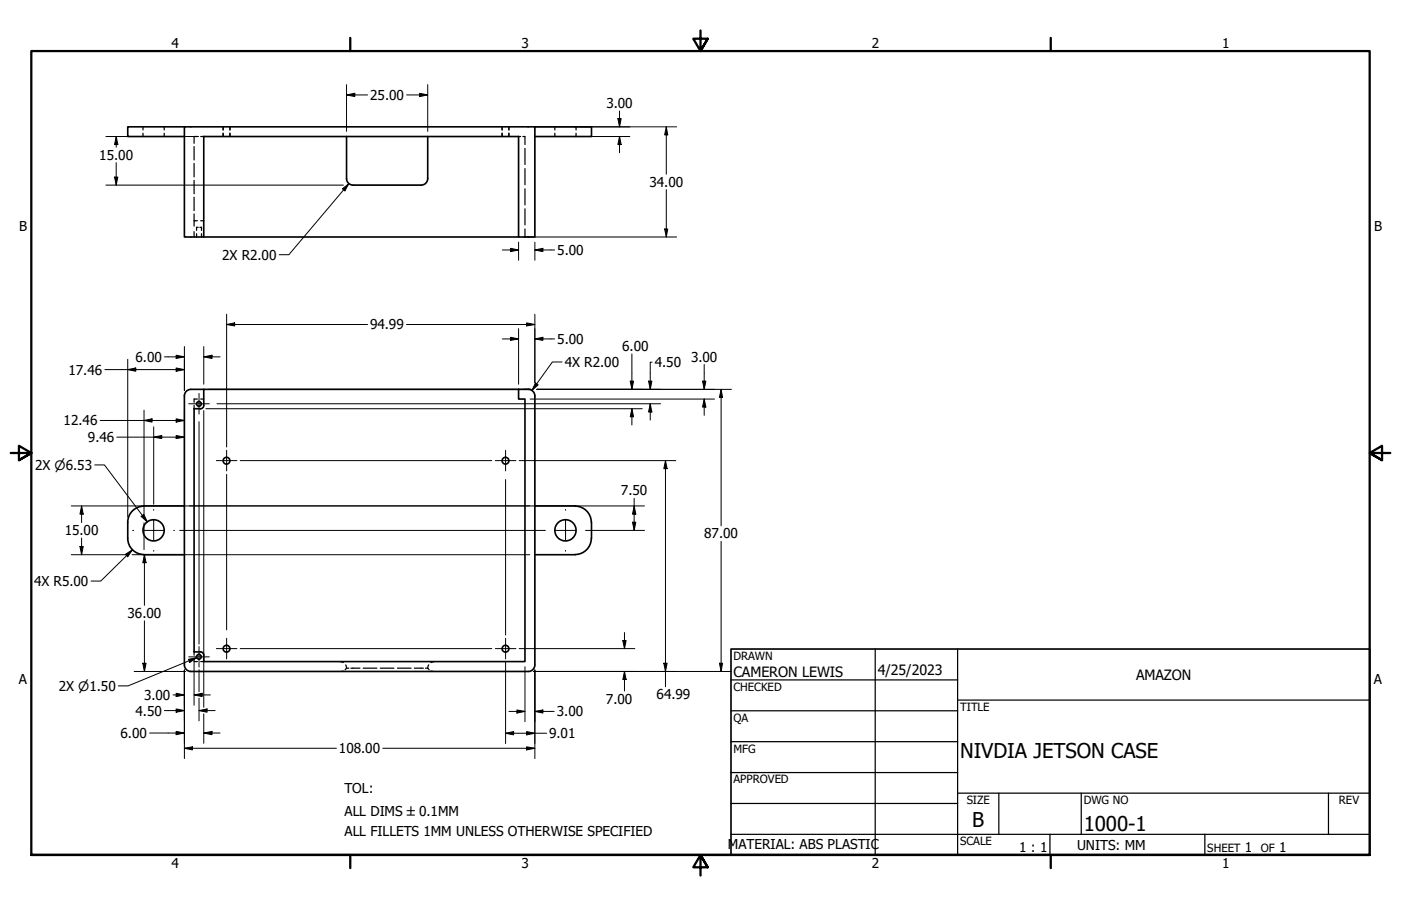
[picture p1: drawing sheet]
<svg xmlns="http://www.w3.org/2000/svg" width="432mm" height="279mm" viewBox="0 0 432 279" stroke-linecap="round" stroke-linejoin="round" font-family="sans-serif">
<!-- layer: Hidden (ANSI) -->
<g fill="none" stroke="#000" stroke-width=".38">
<path d="M44.1 39.1v1M50.6 39.1v1M68.8 39.1v1M70.9 39.1v1M154.7 39.1v1M156.8 39.1v1M171 39.1v1M177.5 39.1v1M44.1 41.1v1M50.6 41.1v1M59.8 45.2v4.1M59.8 50.4v4.1"/>
<path d="M59.8 55.6v4.2M60.8 42.1h-1v2.1M61.8 42.1h1M68.8 41.1v1M70.9 41.1v1M154.7 41.1v1M156.8 41.1v1M159.8 42.1h.7M161.2 42.1h.6v2.5M161.8 45.8v4.9M161.8 52v5M161.8 58.2v5"/>
<path d="M171 41.1v1M177.5 41.1v1M59.8 60.8v4.2M59.8 66v2.1M59.8 71.4v1.7M60.6 72.1v1M60.8 68.1h-1v1.6M61.1 70.1h-.5v1M61.6 70.1h.5v1M61.8 68.1h1M62.1 72.1v1M161.8 64.4v4.9"/>
<path d="M161.8 70.6v2.5M59.8 125v1M60.8 123.1h-1v1M61.8 123.1h1M59.8 201v1.1M59.8 203.1v.9h1M61.8 204h1M104.8 204l1 .3M105.8 206.9l-.7 .2M106.6 205l.2 1.1M106.8 206.1l-.4 .5M106.8 206.1h.7"/>
<path d="M108.1 206.1h2.8M112 206.1h4.1M117.2 206.1h4.2M122.5 206.1h4.2M127.7 206.1h2.8M131.1 206.1h.7M131.8 206.1l.5 .5M132.1 205l-.3 1.1M132.8 206.9l.7 .2M133.8 204l-1 .3"/>
</g>
<!-- layer: Visible (ANSI) -->
<g fill="none" stroke="#000" stroke-width=".51">
<path d="M56.8 39.1h-17.4v3h17.4M56.8 39.1h108v34h-5v-31h-97v31h-6zM164.8 39.1h17.5v3h-17.5M106.8 42.1v13a2 2 0 0 0 2 2M108.8 57.1h21M131.8 42.1v13a2 2 0 0 1-2 2M62.8 73.1h97M58.8 120.1h104a2 2 0 0 1 2 1.9v83.1a2 2 0 0 1-2 2h-104M58.8 120.1a2 2 0 0 0-2 2v82.9a2 2 0 0 0 2 2.1M61.8 126h-2v75h2M62.8 120.1v5a.98 .98 0 0 1-1 .9M159.8 120.1v3h2v80.9h-99v-1.9a.99 .99 0 0 0-1-1.1"/>
<path d="M44.4 156.1a5 5 0 0 0-5 5v5a5 5 0 0 0 5 4.9M44.4 156h12.4M164.8 156h12.5M177.3 156.1a5 5 0 0 1 4.9 5M44.4 171.1h12.4M164.8 171.1h12.5M182.2 166a5 5 0 0 1-4.9 5M182.3 161v5.1"/>
<circle cx="61.3" cy="124.6" r=".73"/>
<circle cx="69.8" cy="142.1" r="1.05"/>
<circle cx="155.8" cy="142.1" r="1.05"/>
<circle cx="47.3" cy="163.5" r="3.3"/>
<circle cx="174.3" cy="163.5" r="3.3"/>
<circle cx="61.3" cy="202.5" r=".73"/>
<circle cx="69.8" cy="200.1" r="1.05"/>
<circle cx="155.8" cy="200.1" r="1.05"/>
</g>
<!-- layer: Border (ANSI) -->
<path d="M107.9 11.7v4M215.9 9.4v6.3l-2.2-3.8h4.4l-2.2 3.8 2.2-3.8M323.8 11.7v4M3.3 139.7h6.4l-3.9-2.2v4.4l3.9-2.2-3.9 2.2M428.5 139.7h-6.4l3.9-2.2v4.4l-3.9-2.2 3.9 2.2M9.7 263.7v-248h412.4v248h-412.4h412.4M107.9 263.7v4M218.1 267.5l-2.2-3.8 2.2 3.8h-4.4l2.2-3.8v6.3M323.8 263.7v4" fill="none" stroke="#000" stroke-width=".7"/>
<!-- layer: Title (ANSI) -->
<g fill="none" stroke="#000" stroke-width=".38">
<path d="M225.3 209.7h69.8M225.3 219.2h69.8M269.7 200.2v63.5M295.1 215.9h127M295.1 200.2v63.5M225.3 228.7h69.8M225.3 238.3h69.8M225.3 257.3h196.8M225.3 247.8h69.8M295.1 244.6h127M307.8 244.6v12.7M323.6 257.3v6.4"/>
<path d="M333.2 244.6v12.7M371.3 257.3v6.4M409.4 244.6v12.7"/>
</g>
<path d="M225.3 200.2h196.8v63.5h-196.8z" fill="none" stroke="#000" stroke-width=".51"/>
<!-- layer: Dimension (ANSI) -->
<g fill="none" stroke="#000" stroke-width=".31">
<path d="M106.8 29.3l2.5-.5v1zM106.8 29.3h6.5M106.8 26.1v14.4M125.3 29.3h6.5M129.3 28.8l2.5 .5-2.5 .5zM131.8 26.1v14.4M164.4 39.1h44.1M190.4 36.6h1.1l-.6 2.5zM190.9 34.2v4.9M205.4 39.1l.4 2.5h-.9zM205.4 39.1v14.6M32.6 42.1h28.6"/>
<path d="M32.6 57.1h73.3M35.3 54.6h1l-.5 2.5zM35.8 42.1l.5 2.5h-1zM35.8 42.1v3.3M35.8 50.2v6.9M105.5 58.2l2-1.6-1.2 2.3zM107.5 56.6l-18.5 21.9h-3M178.9 42.1h15.2M190.9 42.1l.6 2.5h-1.1zM190.9 42.1v5M205.4 58.5v14.6M154.8 77.1h5"/>
<path d="M157.4 76.6l2.4 .5-2.4 .5zM159.8 74.7v5.6M161.4 73.1h47.1M164.8 77.1l2.5-.5v1zM164.8 74.7v5.6M164.8 77.1h6.1M204.9 70.6h.9l-.4 2.5zM69.8 96.9v41M162.3 99.6l2.5 .5-2.5 .4zM164.8 96.9v21.1M32.3 114h24.5M39.4 114l2.4-.5v1z"/>
<path d="M39.4 110.8v48.6M50.7 110h6.1M54.3 113.5l2.5 .5-2.5 .5zM54.3 109.5l2.5 .5-2.5 .6zM56.8 106.9v13.6M62.8 110l2.5-.5v1.1zM62.8 106.9v11.6M62.8 110h5M69.8 100.1l2.5-.5v.9zM69.8 100.1h43.5M125.3 100.1h39.5M154.8 104.5h5"/>
<path d="M157.4 104l2.4 .5-2.4 .5zM159.8 101.3v17.2M164.8 104.5l2.5-.5v1zM164.8 104.5h6.1M165 118.1l.9 .6-1.9 1.7zM173.2 111.6h-3l-6.2 8.8M194.2 117.5h1.1l-.5 2.6zM194.8 109.2v10.9M199.9 117.5h1l-.5 2.6zM201 111.7h-.6v8.4M216.5 117.5h1.1l-.6 2.6zM217 112.4v7.7"/>
<path d="M30.9 129.7h25.9M36 134.8h20.8M44.4 129.7l2.5-.5v1zM44.4 126.5v32.3M47.4 134.8l2.4-.5v1zM47.4 131.6v23.9M54.3 129.2l2.5 .5-2.5 .5zM54.3 134.3l2.5 .5-2.5 .5zM56.8 126.5v43M61.3 130v68.6M62.8 126.6v75.8M63.4 126h134.5"/>
<path d="M64.4 120.1h99.2M66.9 124.5h136.7M163.4 123.1h56.8M165.5 120.1h59.9M194.8 126l.5 2.5h-1.1zM194.8 126v5.1M200.4 124.5l.5 2.6h-1zM200.4 124.5v5M217 123.1l.6 2.4h-1.1zM217 123.1v5M222.2 120.1l.5 2.5h-1zM222.2 120.1v42.1"/>
<path d="M22 156h176.6M25.1 156l.6 2.6h-1.1zM25.1 156v5.2M29.2 143.4h3l13.2 17.6M43.5 159.3l.8-.7 1.1 2.4zM69.8 146.3v47.9M74 142h77.6M155.8 147.9v47.9M160 142h48.3M195.5 156l.5 2.6h-1.1zM195.5 153.7v9.9M205.1 142l.5 2.5h-1z"/>
<path d="M205.1 142v69.8M22 171.1h16.9M24.6 168.5h1.1l-.6 2.6zM25.1 165.9v5.2M38.7 170.9l2.1-1.4-1.4 2.2zM40.7 171.1h122.6M40.8 169.5l-9.7 9.7h-3M44.4 161.2v2.2M44.4 163.6v5.9M44.5 171.1l.5 2.4h-1zM44.5 171.1v15.6M55.4 163.6h112.4"/>
<path d="M180.7 163.6h17.9M194.9 161h1.1l-.5 2.6zM222.2 166.9v40.2M44.5 191.5v15.6M192 197.5h1l-.5 2.5zM192.5 195.1v4.9M41.3 207.1h15.9M44 204.5h1l-.5 2.6zM50.7 219.1h6.1M53.3 214.3h3.5M54.3 213.8l2.5 .5-2.5 .5zM54.3 218.6l2.5 .5-2.5 .5z"/>
<path d="M56.8 206.6v27.3M58.1 203.3l2.5-.5-2.1 1.5zM59.8 214.3l2.5-.5v1zM59.8 214.3h5M59.8 204.3v13.2M60.6 202.8l-21.1 8.7h-3.1M61.3 219.1l2.5-.5v1zM61.3 219.1h5M61.3 206.5v6.8M61.3 215.3v7M62.8 202.6v15.5M74 200h77.6"/>
<path d="M155.8 204.3v25M156.8 219.4h5M159.3 218.9l2.5 .5-2.5 .5zM160 200h35.6M161.8 205.6v17M164.4 207.1h61M164.8 219.4l2.5-.5v1zM164.8 206.6v27.3M164.8 219.4h6M192.5 207.1l.5 2.4h-1zM192.5 207.1v6M204.6 204.5h1l-.5 2.6z"/>
<path d="M221.7 204.5h1l-.5 2.6zM46.1 226.1h10.7M54.3 225.6l2.5 .5-2.5 .5zM56.8 230.8l2.5-.5v1zM56.8 230.8h46.9M62.8 226.1l2.5-.5v1zM62.8 226.1h5M62.8 220.2v9M118 230.8h46.8M155.8 226.1l2.5-.5v1zM155.8 226.1h12.7M162.3 230.3l2.5 .5-2.5 .5z"/>
<path d="M162.3 225.6l2.5 .5-2.5 .5z"/>
</g>
<g fill="#000">
<path d="M106.8 29.3l2.5-.5v1z" fill-rule="evenodd"/>
<path d="M129.3 28.8l2.5 .5-2.5 .5z" fill-rule="evenodd"/>
<path d="M190.4 36.6h1.1l-.6 2.5z" fill-rule="evenodd"/>
<path d="M35.3 54.6h1l-.5 2.5z" fill-rule="evenodd"/>
<path d="M35.8 42.1l.5 2.5h-1z" fill-rule="evenodd"/>
<path d="M105.5 58.2l2-1.6-1.2 2.3z" fill-rule="evenodd"/>
<path d="M190.9 42.1l.6 2.5h-1.1z" fill-rule="evenodd"/>
<path d="M205.4 39.1l.4 2.5h-.9z" fill-rule="evenodd"/>
<path d="M157.4 76.6l2.4 .5-2.4 .5z" fill-rule="evenodd"/>
<path d="M164.8 77.1l2.5-.5v1z" fill-rule="evenodd"/>
<path d="M204.9 70.6h.9l-.4 2.5z" fill-rule="evenodd"/>
<path d="M69.8 100.1l2.5-.5v.9z" fill-rule="evenodd"/>
<path d="M39.4 114l2.4-.5v1z" fill-rule="evenodd"/>
<path d="M54.3 113.5l2.5 .5-2.5 .5z" fill-rule="evenodd"/>
<path d="M54.3 109.5l2.5 .5-2.5 .6z" fill-rule="evenodd"/>
<path d="M62.8 110l2.5-.5v1.1z" fill-rule="evenodd"/>
<path d="M157.4 104l2.4 .5-2.4 .5z" fill-rule="evenodd"/>
<path d="M162.3 99.6l2.5 .5-2.5 .4z" fill-rule="evenodd"/>
<path d="M165 118.1l.9 .6-1.9 1.7z" fill-rule="evenodd"/>
<path d="M164.8 104.5l2.5-.5v1z" fill-rule="evenodd"/>
<path d="M194.2 117.5h1.1l-.5 2.6z" fill-rule="evenodd"/>
<path d="M199.9 117.5h1l-.5 2.6z" fill-rule="evenodd"/>
<path d="M216.5 117.5h1.1l-.6 2.6z" fill-rule="evenodd"/>
<path d="M44.4 129.7l2.5-.5v1z" fill-rule="evenodd"/>
<path d="M47.4 134.8l2.4-.5v1z" fill-rule="evenodd"/>
<path d="M54.3 129.2l2.5 .5-2.5 .5z" fill-rule="evenodd"/>
<path d="M54.3 134.3l2.5 .5-2.5 .5z" fill-rule="evenodd"/>
<path d="M194.8 126l.5 2.5h-1.1z" fill-rule="evenodd"/>
<path d="M200.4 124.5l.5 2.6h-1z" fill-rule="evenodd"/>
<path d="M217 123.1l.6 2.4h-1.1z" fill-rule="evenodd"/>
<path d="M222.2 120.1l.5 2.5h-1z" fill-rule="evenodd"/>
<path d="M25.1 156l.6 2.6h-1.1z" fill-rule="evenodd"/>
<path d="M43.5 159.3l.8-.7 1.1 2.4z" fill-rule="evenodd"/>
<path d="M195.5 156l.5 2.6h-1.1z" fill-rule="evenodd"/>
<path d="M205.1 142l.5 2.5h-1z" fill-rule="evenodd"/>
<path d="M24.6 168.5h1.1l-.6 2.6z" fill-rule="evenodd"/>
<path d="M38.7 170.9l2.1-1.4-1.4 2.2z" fill-rule="evenodd"/>
<path d="M44.5 171.1l.5 2.4h-1z" fill-rule="evenodd"/>
<path d="M194.9 161h1.1l-.5 2.6z" fill-rule="evenodd"/>
<path d="M192 197.5h1l-.5 2.5z" fill-rule="evenodd"/>
<path d="M44 204.5h1l-.5 2.6z" fill-rule="evenodd"/>
<path d="M54.3 213.8l2.5 .5-2.5 .5z" fill-rule="evenodd"/>
<path d="M54.3 218.6l2.5 .5-2.5 .5z" fill-rule="evenodd"/>
<path d="M58.1 203.3l2.5-.5-2.1 1.5z" fill-rule="evenodd"/>
<path d="M59.8 214.3l2.5-.5v1z" fill-rule="evenodd"/>
<path d="M61.3 219.1l2.5-.5v1z" fill-rule="evenodd"/>
<path d="M159.3 218.9l2.5 .5-2.5 .5z" fill-rule="evenodd"/>
<path d="M164.8 219.4l2.5-.5v1z" fill-rule="evenodd"/>
<path d="M192.5 207.1l.5 2.4h-1z" fill-rule="evenodd"/>
<path d="M204.6 204.5h1l-.5 2.6z" fill-rule="evenodd"/>
<path d="M221.7 204.5h1l-.5 2.6z" fill-rule="evenodd"/>
<path d="M54.3 225.6l2.5 .5-2.5 .5z" fill-rule="evenodd"/>
<path d="M56.8 230.8l2.5-.5v1z" fill-rule="evenodd"/>
<path d="M62.8 226.1l2.5-.5v1z" fill-rule="evenodd"/>
<path d="M155.8 226.1l2.5-.5v1z" fill-rule="evenodd"/>
<path d="M162.3 230.3l2.5 .5-2.5 .5z" fill-rule="evenodd"/>
<path d="M162.3 225.6l2.5 .5-2.5 .5z" fill-rule="evenodd"/>
</g>
<!-- layer: Center Mark (ANSI) -->
<g fill="none" stroke="#000" stroke-width=".31">
<path d="M58.2 124.5h6.3M61.3 121.3v6.4M69.8 138.9v6.3M155.8 138.9v6.3M47.4 157.1v.3M66.7 142h6.3M152.7 142h6.3M174.3 157.1v.3M40.9 163.6h.3M44.2 163.6h6.3M47.4 160.4v6.4M47.4 169.7v.3"/>
<path d="M53.5 163.6h.3M167.8 163.6h.3M171.1 163.6h6.4M174.3 160.4v6.4M174.3 169.7v.3M180.5 163.6h.2M61.3 199.4v6.3M69.8 196.8v6.4M155.8 196.8v6.4M58.2 202.6h6.3M66.7 200h6.3M152.7 200h6.3"/>
</g>
<g font-size="6.3">
<text x="295.9" y="233.6">NIVDIA JETSON CASE</text>
<text x="299.7" y="255.1">B</text>
<text x="334" y="256.4">1000-1</text>
</g>
<g font-size="4.4">
<text x="226.1" y="208.9">CAMERON LEWIS</text>
<text x="270.5" y="208.2">4/25/2023</text>
<text x="350.1" y="209.6">AMAZON</text>
</g>
<g font-size="4.2">
<text x="52.8" y="14.7">4</text>
<text x="160.8" y="14.7">3</text>
<text x="268.7" y="14.7">2</text>
<text x="376.7" y="14.7">1</text>
<text x="114.1" y="30.8">25.00</text>
<text x="186.9" y="33.4">3.00</text>
<text x="30.6" y="49.3">15.00</text>
<text x="200.2" y="57.6">34.00</text>
<text x="5.9" y="71.4">B</text>
<text x="423.5" y="71.4">B</text>
<text x="68.5" y="80.1">2X R2.00</text>
<text x="171.8" y="78.6">5.00</text>
<text x="114" y="101.6">94.99</text>
<text x="171.8" y="106">5.00</text>
<text x="41.8" y="111.6">6.00</text>
<text x="174.1" y="113.2">4X R2.00</text>
<text x="191.8" y="108.3">6.00</text>
<text x="201.8" y="113.2">4.50</text>
<text x="213" y="111.5">3.00</text>
<text x="21.1" y="115.5">17.46</text>
<text x="19.6" y="131.2">12.46</text>
<text x="27.1" y="136.3">9.46</text>
<text x="10.8" y="144.8">2X ⌀6.53</text>
<text x="191.4" y="152.8">7.50</text>
<text x="19.9" y="165.1">15.00</text>
<text x="217" y="166.1">87.00</text>
<text x="10.5" y="180.7">4X R5.00</text>
<text x="39.3" y="190.6">36.00</text>
<text x="5.8" y="211.1">A</text>
<text x="18.1" y="213">2X ⌀1.50</text>
<text x="44.4" y="215.8">3.00</text>
<text x="202.4" y="215.7">64.99</text>
<text x="423.4" y="211.1">A</text>
<text x="41.8" y="220.7">4.50</text>
<text x="171.6" y="220.9">3.00</text>
<text x="186.8" y="217">7.00</text>
<text x="37.1" y="227.6">6.00</text>
<text x="169.2" y="227.6">9.01</text>
<text x="104.5" y="232.3">108.00</text>
<text x="106.2" y="244.5">TOL:</text>
<text x="106.2" y="251.6">ALL DIMS ±0.1MM</text>
<text x="106.2" y="257.9">ALL FILLETS 1MM UNLESS OTHERWISE SPECIFIED</text>
<text x="224.3" y="261.9">MATERIAL: ABS PLASTIC</text>
<text x="314.1" y="262.9">1 : 1</text>
<text x="332" y="262.2">UNITS: MM</text>
<text x="383.7" y="262.8">1</text>
<text x="394.2" y="262.8">1</text>
<text x="52.8" y="267.7">4</text>
<text x="160.8" y="267.7">3</text>
<text x="268.7" y="267.7">2</text>
<text x="376.7" y="267.7">1</text>
</g>
<g font-size="3.5">
<text x="226.1" y="203.5">DRAWN</text>
<text x="226.1" y="213">CHECKED</text>
<text x="295.9" y="219.2">TITLE</text>
<text x="226.1" y="222.6">QA</text>
<text x="226.1" y="232.1">MFG</text>
<text x="226.1" y="241.6">APPROVED</text>
<text x="297.9" y="248">SIZE</text>
<text x="334" y="248">DWG NO</text>
<text x="412.7" y="247.9">REV</text>
<text x="295.9" y="260.7">SCALE</text>
<text x="372.1" y="262.8">SHEET</text>
<text x="388.6" y="262.8">OF</text>
</g>
</svg>
